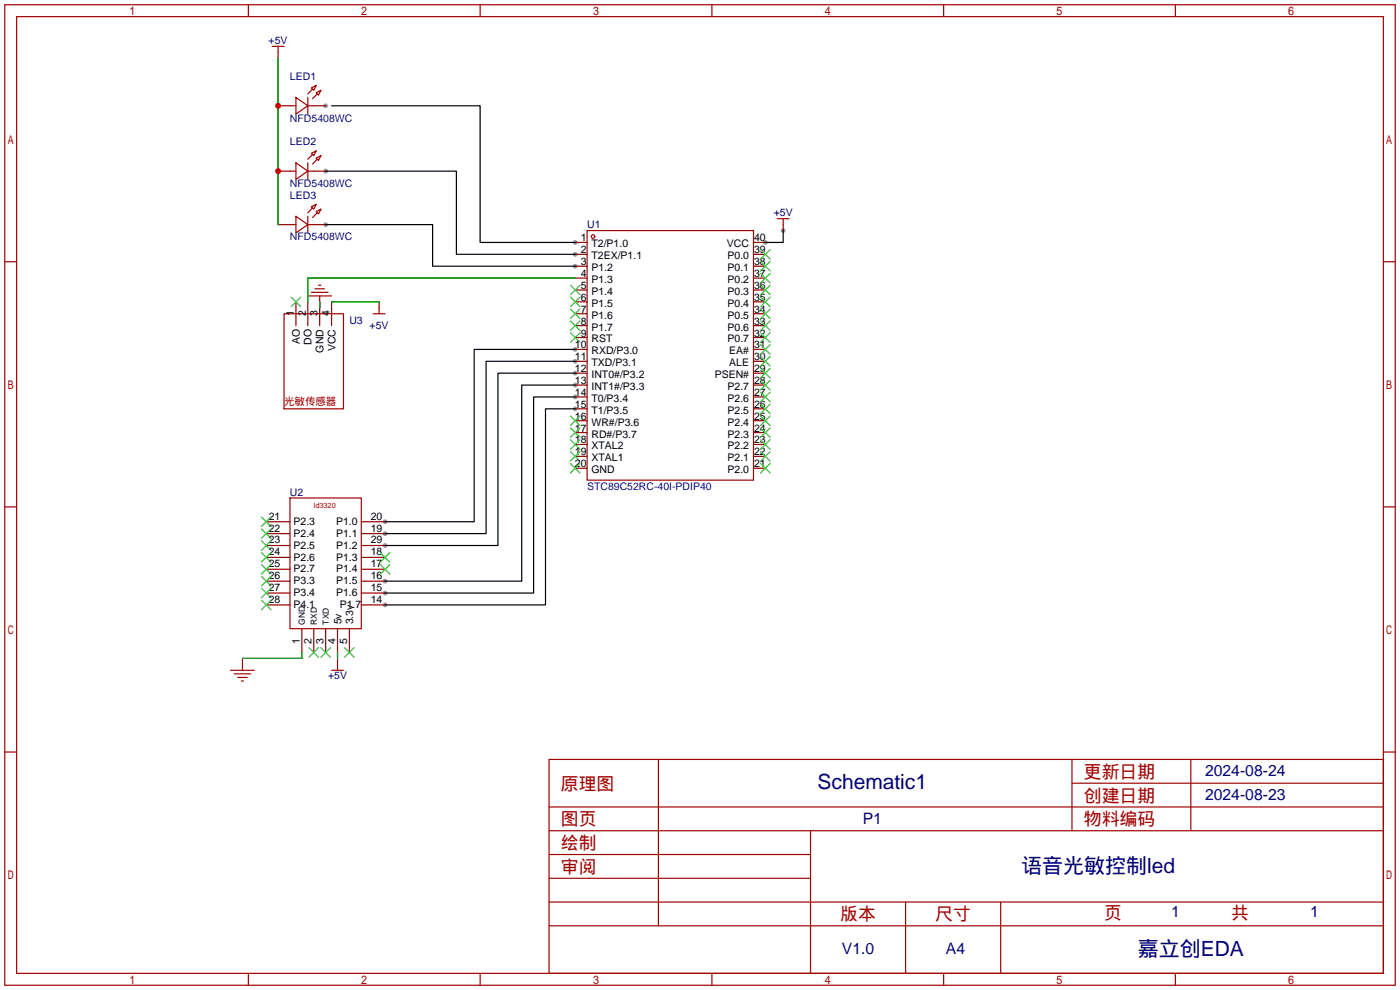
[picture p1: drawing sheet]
<svg xmlns="http://www.w3.org/2000/svg" width="299mm" height="212mm" viewBox="0 0 299 212" stroke-linecap="round" stroke-linejoin="round" font-family="sans-serif">
<g fill="#999">
<circle cx="122.9" cy="51.8" r=".51"/>
<circle cx="122.9" cy="54.4" r=".51"/>
<circle cx="122.9" cy="56.9" r=".51"/>
<circle cx="122.9" cy="74.7" r=".51"/>
<circle cx="122.9" cy="77.2" r=".51"/>
<circle cx="122.9" cy="79.8" r=".51"/>
<circle cx="122.9" cy="82.3" r=".51"/>
<circle cx="122.9" cy="84.8" r=".51"/>
<circle cx="122.9" cy="87.4" r=".51"/>
<circle cx="163.6" cy="51.8" r=".51"/>
<circle cx="69.6" cy="22.6" r=".51"/>
<circle cx="69.6" cy="36.6" r=".51"/>
<circle cx="69.6" cy="48" r=".51"/>
<circle cx="82.3" cy="129.3" r=".51"/>
<circle cx="82.3" cy="126.7" r=".51"/>
<circle cx="82.3" cy="124.2" r=".51"/>
<circle cx="82.3" cy="114" r=".51"/>
<circle cx="82.3" cy="111.5" r=".51"/>
<circle cx="82.3" cy="116.6" r=".51"/>
<circle cx="167.4" cy="49.3" r=".51"/>
</g>
<g fill="none" stroke="#a10000" stroke-width=".25">
<path d="M1 1h297.2v209.6h-297.2zM3.6 3.6h292.1v204.4h-292.1zM53.1 1v2.6M58.2 9.9h2.5M59.4 9.9v1.3M66.5 18.8l1.1-.5-.5 1zM66.8 19.1l-1 1M67.6 19.8l1-.5-.5 1zM102.6 1v2.6M152.1 1v2.6M201.7 1v2.6M251.2 1v2.6"/>
<path d="M62 22.6h1.2M62 36.6h1.2M63.2 20.8l2.6 1.8-2.6 1.8zM63.2 34.8l2.6 1.8-2.6 1.8zM65.8 22.6h1.3M65.8 20.8v3.6M65.8 34.8v3.6M65.8 36.6h1.3M66.5 32.8l1.1-.5-.5 1zM66.8 33l-1 1M67.6 33.8l1-.5-.5 1zM67.8 20.1l-1 1"/>
<path d="M67.8 34l-1 1.1M1 55.9h2.6M62 48h1.2M63.2 46.2l2.6 1.8-2.6 1.8zM65.8 46.2v3.6M65.8 48h1.3M66.5 44.2l1.1-.5-.5 1zM66.8 44.4l-1 1.1M67.6 45.2l1-.5-.5 1zM67.8 45.5l-1 1M125.5 49.3h35.5v53.3h-35.5zM166.1 46.7h2.6"/>
<path d="M167.4 46.7v1.3M295.7 55.9h2.5M60.7 67.1h12.7v20.3h-12.7zM65.8 63.2h5.1M66.5 62.5h3.6M67.3 61.7h2M68.1 61h.5M79.8 67.1h2.5M81 65.8v1.3M1 108.3h2.6M62 106.4h15.2v28h-15.2zM295.7 108.3h2.5"/>
<path d="M49.3 143.3h5.1M50 144h3.6M50.8 144.8h2M51.6 145.5h.5M70.9 143.3h2.5M72.1 142v1.3M1 160.7h2.6M117.3 162.3h178.4v45.7h-178.4zM117.3 177.5h178.4M117.3 172.5h178.4M140.7 162.3v35.6M173.2 177.5v30.5"/>
<path d="M229.1 162.3v15.2M229.1 167.4h66.6M254.5 162.3v15.2M295.7 160.7h2.5M117.3 182.6h55.9M117.3 197.9h178.4M117.3 192.8h178.4M117.3 187.7h55.9M193.5 192.8v15.2M213.9 192.8v15.2M53.1 208v2.6M102.6 208v2.6"/>
<path d="M152.1 208v2.6M201.7 208v2.6M251.2 208v2.6"/>
<circle cx="126.7" cy="50.5" r=".38"/>
</g>
<g fill="none" stroke="#870000" stroke-width=".25">
<path d="M59.4 11.2v1.2M59.4 22.6h2.6M59.4 36.6h2.6M67.1 22.6h2.5M67.1 36.6h2.5M59.4 48h2.6M67.1 48h2.5M122.9 51.8h2.6M122.9 54.4h2.6M122.9 56.9h2.6M122.9 59.4h2.6M161 51.8h2.6"/>
<path d="M161 54.4h2.6M161 56.9h2.6M161 59.4h2.6M167.4 48v1.3M63.2 64.5v5.1M65.8 64.5v5.1M68.3 63.2v6.4M70.9 64.5v5.1M81 64.5v1.3M122.9 62h2.6M122.9 64.5h2.6M122.9 67.1h2.6"/>
<path d="M122.9 69.6h2.6M122.9 72.1h2.6M122.9 74.7h2.6M122.9 77.2h2.6M122.9 79.8h2.6M161 62h2.6M161 64.5h2.6M161 67.1h2.6M161 69.6h2.6M161 72.1h2.6M161 74.7h2.6M161 77.2h2.6"/>
<path d="M161 79.8h2.6M122.9 82.3h2.6M122.9 84.8h2.6M122.9 87.4h2.6M122.9 89.9h2.6M122.9 92.5h2.6M122.9 95h2.6M122.9 97.5h2.6M161 82.3h2.6M161 84.8h2.6M161 87.4h2.6M161 89.9h2.6"/>
<path d="M161 92.5h2.6M161 95h2.6M161 97.5h2.6M56.9 119.1h5.1M56.9 114h5.1M56.9 111.5h5.1M56.9 116.6h5.1M77.2 119.1h5.1M77.2 114h5.1M77.2 111.5h5.1M77.2 116.6h5.1M122.9 100.1h2.6"/>
<path d="M161 100.1h2.6M56.9 129.3h5.1M56.9 126.7h5.1M56.9 124.2h5.1M56.9 121.7h5.1M64.5 134.4v5M67.1 134.4v5M69.6 134.4v5M72.1 134.4v5M74.7 134.4v5M77.2 129.3h5.1M77.2 126.7h5.1"/>
<path d="M77.2 124.2h5.1M77.2 121.7h5.1M51.8 140.7v2.6M72.1 140.7v1.3"/>
</g>
<g fill="none" stroke="#3c3" stroke-width=".25">
<path d="M162.6 58.4l2 2.1M162.6 55.9l2 2M162.6 53.3l2 2.1M164.6 53.3l-2 2.1M164.6 55.9l-2 2M164.6 58.4l-2 2.1M62.2 63.5l2.1 2M64.3 63.5l-2.1 2M121.9 61l2.1 2M121.9 63.5l2.1 2M121.9 66l2.1 2.1M121.9 68.6l2.1 2"/>
<path d="M121.9 71.1l2.1 2.1M124 61l-2.1 2M124 63.5l-2.1 2M124 66l-2.1 2.1M124 68.6l-2.1 2M124 71.1l-2.1 2.1M162.6 78.7l2 2.1M162.6 76.2l2 2M162.6 73.7l2 2M162.6 71.1l2 2.1M162.6 68.6l2 2M162.6 66l2 2.1"/>
<path d="M162.6 63.5l2 2M162.6 61l2 2M164.6 78.7l-2 2.1M164.6 76.2l-2 2M164.6 73.7l-2 2M164.6 71.1l-2 2.1M164.6 68.6l-2 2M164.6 66l-2 2.1M164.6 63.5l-2 2M164.6 61l-2 2M121.9 88.9l2.1 2M121.9 91.4l2.1 2.1"/>
<path d="M121.9 94l2.1 2M121.9 96.5l2.1 2.1M121.9 99.1l2.1 2M124 88.9l-2.1 2M124 91.4l-2.1 2.1M124 94l-2.1 2M124 96.5l-2.1 2.1M124 99.1l-2.1 2M162.6 99.1l2 2M162.6 96.5l2 2.1M162.6 94l2 2M162.6 91.4l2 2.1"/>
<path d="M162.6 88.9l2 2M162.6 86.4l2 2M162.6 83.8l2 2.1M162.6 81.3l2 2M164.6 99.1l-2 2M164.6 96.5l-2 2.1M164.6 94l-2 2M164.6 91.4l-2 2.1M164.6 88.9l-2 2M164.6 86.4l-2 2M164.6 83.8l-2 2.1M164.6 81.3l-2 2"/>
<path d="M55.9 110.5l2 2M55.9 113l2 2.1M55.9 115.6l2 2M55.9 118.1l2 2M57.9 110.5l-2 2M57.9 113l-2 2.1M57.9 115.6l-2 2M57.9 118.1l-2 2M81.3 118.1l2 2M83.3 118.1l-2 2M55.9 125.7l2 2.1M55.9 120.6l2 2.1"/>
<path d="M55.9 123.2l2 2M55.9 128.3l2 2M57.9 120.6l-2 2.1M57.9 123.2l-2 2M57.9 125.7l-2 2.1M57.9 128.3l-2 2M66 138.4l2.1 2.1M68.1 138.4l-2.1 2.1M68.6 138.4l2 2.1M70.6 138.4l-2 2.1M73.7 138.4l2 2.1M75.7 138.4l-2 2.1"/>
<path d="M81.3 120.6l2 2.1M83.3 120.6l-2 2.1"/>
</g>
<path d="M59.4 12.4v35.6M122.9 59.4h-57.1v5.1M68.3 64.5v1.3M70.9 64.5h10.1M64.5 139.4v1.3h-12.7M72.1 139.4v1.3" fill="none" stroke="#008700" stroke-width=".25"/>
<path d="M69.6 36.6h27.9v17.8h25.4M70.9 22.6h31.7v29.2h20.3M69.6 48h22.9v8.9h30.4M167.4 49.3v2.5h-3.8M122.9 74.7h-21.6v36.8h-19M122.9 77.2h-19v36.8h-21.6M122.9 79.8h-16.5v36.8h-24.1M122.9 82.3h-11.4v41.9h-29.2M122.9 84.8h-8.9v41.9h-31.7M122.9 87.4h-6.3v41.9h-34.3" fill="none" stroke="#000" stroke-width=".25"/>
<g fill="#c00">
<circle cx="59.4" cy="36.6" r=".63"/>
<circle cx="59.4" cy="22.6" r=".63"/>
</g>
<g font-size="4.5" fill="#000080">
<text x="174.7" y="168.7">Schematic1</text>
<text x="218.3" y="186.5">语音光敏控制led</text>
<text x="243.2" y="204.3">嘉立创EDA</text>
</g>
<g font-size="3.8" fill="#a00000">
<text x="231.6" y="166.2">更新日期</text>
<text x="119.9" y="168.8">原理图</text>
<text x="231.6" y="171.3">创建日期</text>
<text x="119.9" y="176.4">图页</text>
<text x="231.6" y="176.4">物料编码</text>
<text x="119.9" y="181.5">绘制</text>
<text x="119.9" y="186.6">审阅</text>
<text x="179.6" y="196.7">版本</text>
<text x="199.9" y="196.7">尺寸</text>
<text x="236" y="196.5">页</text>
<text x="263.1" y="196.5">共</text>
</g>
<g font-size="3.4" fill="#000080">
<text x="257.6" y="165.9">2024-08-24</text>
<text x="257.6" y="170.9">2024-08-23</text>
<text x="184.4" y="176">P1</text>
<text x="250.3" y="196.1">1</text>
<text x="280" y="196.1">1</text>
<text x="179.9" y="204">V1.0</text>
<text x="202.2" y="204">A4</text>
</g>
<g font-size="2.2" fill="#000080">
<text x="57.4" y="9.3">+5V</text>
<text x="62" y="17.1">LED1</text>
<text x="62" y="31">LED2</text>
<text x="62" y="42.5">LED3</text>
<text x="165.4" y="46.1">+5V</text>
<text x="125.5" y="48.8">U1</text>
<text x="74.7" y="69.1">U3</text>
<text x="79" y="70.3">+5V</text>
<text x="62" y="106">U2</text>
<text x="70.1" y="145.2">+5V</text>
</g>
<g font-size="2.2" fill="#00f">
<text x="62" y="26">NFD5408WC</text>
<text x="62" y="39.9">NFD5408WC</text>
<text x="62" y="51.4">NFD5408WC</text>
<text x="125.5" y="104.7">STC89C52RC-40I-PDIP40</text>
</g>
<g font-size="2.2">
<text x="124.1" y="51.6">1</text>
<text x="126.4" y="52.9">T2/P1.0</text>
<text x="155.4" y="52.9">VCC</text>
<text x="161.2" y="51.6">40</text>
<text x="124.1" y="54.1">2</text>
<text x="124.1" y="56.7">3</text>
<text x="124.1" y="59.2">4</text>
<text x="126.4" y="55.4">T2EX/P1.1</text>
<text x="126.4" y="58">P1.2</text>
<text x="155.5" y="58">P0.1</text>
<text x="155.5" y="55.4">P0.0</text>
<text x="161.2" y="59.2">37</text>
<text x="161.2" y="56.7">38</text>
<text x="161.2" y="54.1">39</text>
<text x="124.1" y="61.8">5</text>
<text x="124.1" y="64.3">6</text>
<text x="126.4" y="60.5">P1.3</text>
<text x="126.4" y="63">P1.4</text>
<text x="126.4" y="65.6">P1.5</text>
<text x="155.5" y="65.6">P0.4</text>
<text x="155.5" y="63">P0.3</text>
<text x="155.5" y="60.5">P0.2</text>
<text x="161.2" y="64.3">35</text>
<text x="161.2" y="61.8">36</text>
<text x="62.8" y="67.6" transform="rotate(-90 62.8 67.6)">1</text>
<text x="65.3" y="67.6" transform="rotate(-90 65.3 67.6)">2</text>
<text x="67.9" y="67.6" transform="rotate(-90 67.9 67.6)">3</text>
<text x="70.4" y="67.6" transform="rotate(-90 70.4 67.6)">4</text>
<text x="124.1" y="66.8">7</text>
<text x="124.1" y="69.4">8</text>
<text x="124.1" y="71.9">9</text>
<text x="126.4" y="68.1">P1.6</text>
<text x="126.4" y="70.7">P1.7</text>
<text x="155.5" y="70.7">P0.6</text>
<text x="155.5" y="68.1">P0.5</text>
<text x="161.2" y="71.9">32</text>
<text x="161.2" y="69.4">33</text>
<text x="161.2" y="66.8">34</text>
<text x="64.1" y="73.6" transform="rotate(-90 64.1 73.6)">AO</text>
<text x="66.6" y="73.7" transform="rotate(-90 66.6 73.7)">DO</text>
<text x="69.1" y="75.3" transform="rotate(-90 69.1 75.3)">GND</text>
<text x="71.7" y="75.1" transform="rotate(-90 71.7 75.1)">VCC</text>
<text x="122.9" y="74.5">10</text>
<text x="122.9" y="77">11</text>
<text x="126.4" y="73.2">RST</text>
<text x="126.4" y="75.7">RXD/P3.0</text>
<text x="155.5" y="73.2">P0.7</text>
<text x="155.9" y="75.7">EA#</text>
<text x="161.2" y="77">30</text>
<text x="161.2" y="74.5">31</text>
<text x="122.9" y="79.5">12</text>
<text x="122.9" y="82.1">13</text>
<text x="126.4" y="78.3">TXD/P3.1</text>
<text x="126.4" y="80.8">INT0#/P3.2</text>
<text x="126.4" y="83.4">INT1#/P3.3</text>
<text x="152.7" y="80.8">PSEN#</text>
<text x="155.5" y="83.4">P2.7</text>
<text x="155.9" y="78.3">ALE</text>
<text x="161.2" y="82.1">28</text>
<text x="161.2" y="79.5">29</text>
<text x="122.9" y="84.6">14</text>
<text x="122.9" y="87.2">15</text>
<text x="122.9" y="89.7">16</text>
<text x="126.4" y="85.9">T0/P3.4</text>
<text x="126.4" y="88.4">T1/P3.5</text>
<text x="155.5" y="88.4">P2.5</text>
<text x="155.5" y="85.9">P2.6</text>
<text x="161.2" y="89.7">25</text>
<text x="161.2" y="87.2">26</text>
<text x="161.2" y="84.6">27</text>
<text x="122.9" y="92.2">17</text>
<text x="122.9" y="94.8">18</text>
<text x="126.4" y="91">WR#/P3.6</text>
<text x="126.4" y="93.5">RD#/P3.7</text>
<text x="155.5" y="93.5">P2.3</text>
<text x="155.5" y="91">P2.4</text>
<text x="161.2" y="94.8">23</text>
<text x="161.2" y="92.2">24</text>
<text x="122.9" y="97.3">19</text>
<text x="122.9" y="99.9">20</text>
<text x="126.4" y="96.1">XTAL2</text>
<text x="126.4" y="98.6">XTAL1</text>
<text x="126.4" y="101.1">GND</text>
<text x="155.5" y="101.1">P2.0</text>
<text x="155.5" y="98.6">P2.1</text>
<text x="155.5" y="96.1">P2.2</text>
<text x="161.2" y="99.9">21</text>
<text x="161.2" y="97.3">22</text>
<text x="57.5" y="111.1">21</text>
<text x="57.5" y="113.6">22</text>
<text x="62.7" y="112.2">P2.3</text>
<text x="71.8" y="112.2">P1.0</text>
<text x="79.2" y="113.6">19</text>
<text x="79.2" y="111.1">20</text>
<text x="57.5" y="116.1">23</text>
<text x="57.5" y="118.7">24</text>
<text x="62.7" y="114.7">P2.4</text>
<text x="62.7" y="117.3">P2.5</text>
<text x="62.7" y="119.8">P2.6</text>
<text x="71.8" y="119.8">P1.3</text>
<text x="71.8" y="114.7">P1.1</text>
<text x="71.8" y="117.3">P1.2</text>
<text x="79.2" y="118.7">18</text>
<text x="79.2" y="116.1">29</text>
<text x="57.5" y="121.2">25</text>
<text x="57.5" y="123.8">26</text>
<text x="62.7" y="122.3">P2.7</text>
<text x="62.7" y="124.9">P3.3</text>
<text x="71.8" y="124.9">P1.5</text>
<text x="71.8" y="122.3">P1.4</text>
<text x="79.2" y="123.8">16</text>
<text x="79.2" y="121.2">17</text>
<text x="57.5" y="126.3">27</text>
<text x="57.5" y="128.8">28</text>
<text x="62.7" y="127.4">P3.4</text>
<text x="62.7" y="130">P4.1</text>
<text x="71.8" y="127.4">P1.6</text>
<text x="72.6" y="130">P1.7</text>
<text x="79.2" y="128.8">14</text>
<text x="79.2" y="126.3">15</text>
<text x="64.1" y="137.6" transform="rotate(-90 64.1 137.6)">1</text>
<text x="66.6" y="137.6" transform="rotate(-90 66.6 137.6)">2</text>
<text x="69.1" y="137.6" transform="rotate(-90 69.1 137.6)">3</text>
<text x="71.7" y="137.6" transform="rotate(-90 71.7 137.6)">4</text>
<text x="73" y="133.5" transform="rotate(-90 73 133.5)">5v</text>
<text x="74.2" y="137.6" transform="rotate(-90 74.2 137.6)">5</text>
<text x="75.5" y="133.5" transform="rotate(-90 75.5 133.5)">3.3v</text>
</g>
<text font-size="2.2" fill="#a00000" x="60.7" y="86.6">光敏传感器</text>
<g font-size="1.8">
<text x="65.2" y="133.5" transform="rotate(-90 65.2 133.5)">GND</text>
<text x="67.7" y="133.5" transform="rotate(-90 67.7 133.5)">RXD</text>
<text x="70.3" y="133.5" transform="rotate(-90 70.3 133.5)">TXD</text>
</g>
<text font-size="1.6" fill="#a00000" x="67.1" y="108.7">ld3320</text>
</svg>
